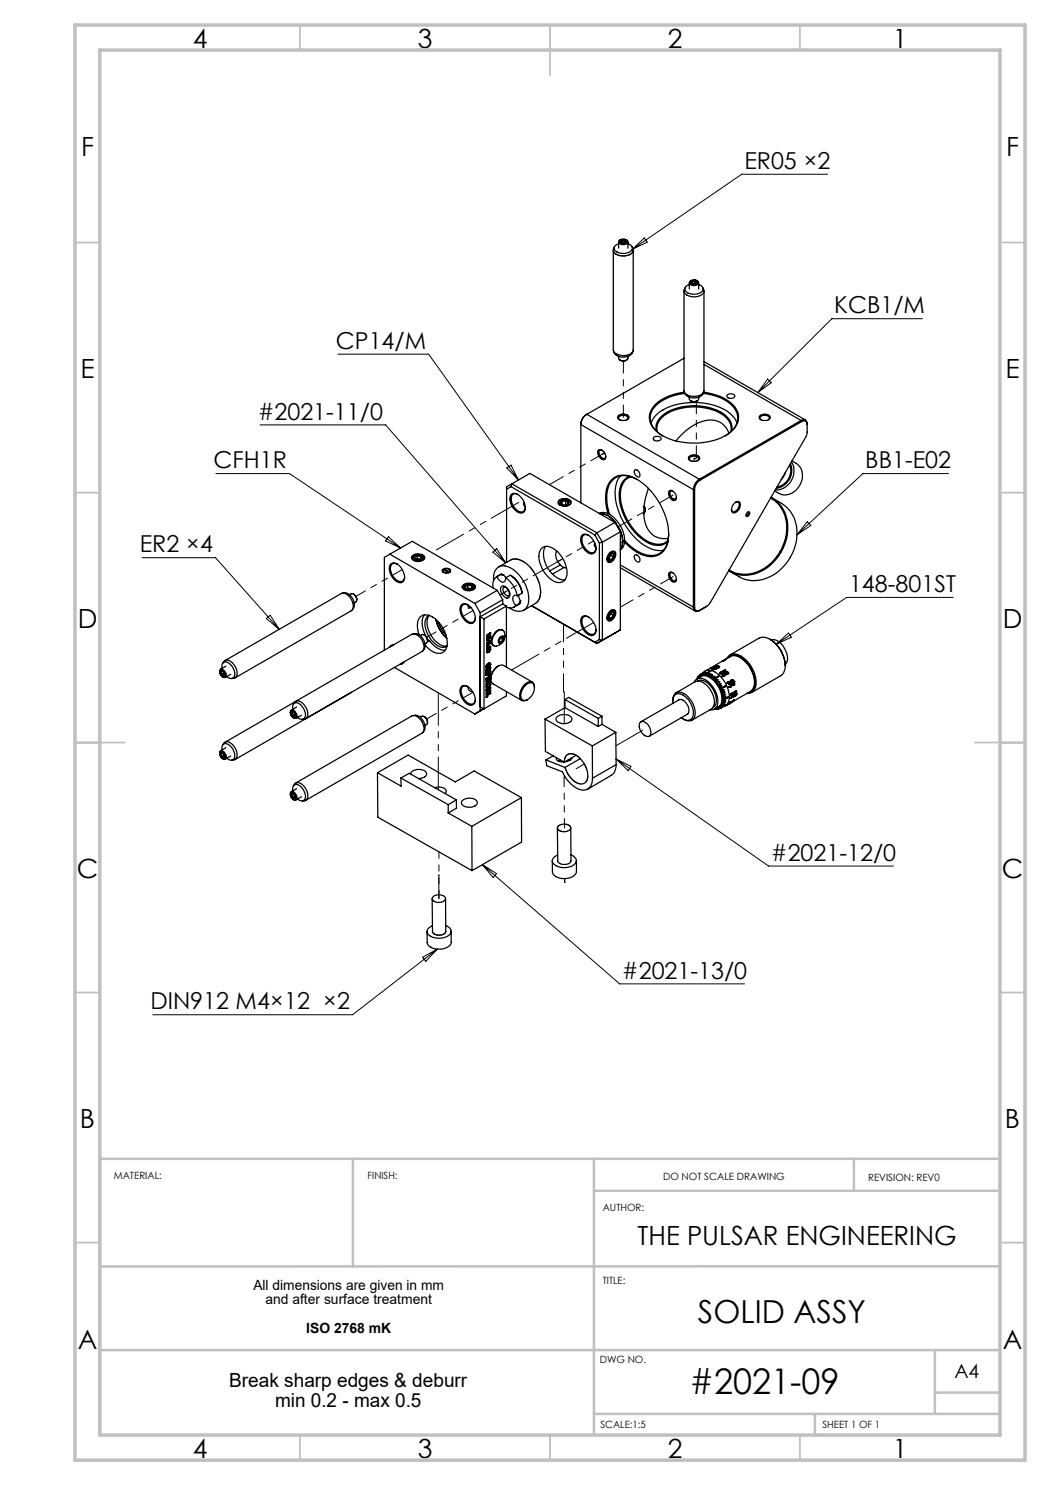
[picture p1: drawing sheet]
<svg xmlns="http://www.w3.org/2000/svg" width="210mm" height="297mm" viewBox="0 0 210 297" stroke-linecap="round" stroke-linejoin="round" font-family="sans-serif">
<g fill="none" stroke="#000" stroke-width=".2">
<path d="M165.5 34.9h-17.2l-21.9 15M126.4 49.9l2.5-2.3 .5 .8zM67.6 70.8h18.1l18 25.2M153.5 75.8l.7 .7-2.6 2zM184.5 63.7h-18.1l-14.8 14.8M43.2 94.7h14.7l22.2 14.9M52 85h25.1l24 27.6M101.4 93.6l.8-.6 1.5 3zM189.7 94.7h-17.1l-13.2 12.3M28.4 111.5h14.7l12.7 14.4M77.7 107.3l2.4 2.3-3-1.4zM98.6 110.4l.7-.7 1.8 2.9z"/>
<path d="M161.5 104.3l.7 .8-2.8 1.9zM190.6 119.5h-21.3l-14.1 9.4M53.3 123.7l.7-.7 1.8 2.9zM155.2 128.9l2.5-2.3 .6 .9zM123.2 151.8l30.5 21.4h25M123.2 151.8l3 1.5-.6 .8zM96.5 172.9l27.4 23.9h25M96.5 172.9l2.8 1.8-.7 .8zM84.5 191.4l3-1.6-2.3 2.5zM87.5 189.8l-17 13.1h-39.9"/>
</g>
<g fill="none" stroke="#c0c0c0" stroke-width=".35">
<path d="M60 5v5M110 5v10M160 5v5M15 48.5h5M200 48.5h5M15 98.5h5M200 98.5h5M15 148.5h10M195 148.5h10M15 198.5h5M200 198.5h5M15 248.5h5"/>
<path d="M200 248.5h5M60 287v5M110 287v5M160 287v5"/>
</g>
<path d="M70.6 231.8v21.5M118.8 231.8v55.2M118.8 238.2h81.2M170.8 231.8v6.4M200 231.8h-180v55.2M200 253.3h-180M20 270h180M187 270v12.8M187 278.5h13M118.8 282.8h81.2M163 282.8v4.2" fill="none" stroke="#c0c0c0" stroke-width=".5"/>
<path d="M15 5h190v287h-190zM20 10h180v277h-180z" fill="none" stroke="#c0c0c0" stroke-width=".7"/>
<g fill="none" stroke="#000" stroke-width=".25">
<path d="M122.7 50.1v20a2.35 2.35 0 0 0 3.1 .8 1.16 1.16 0 0 0 .8-.9v-19.9M122.9 49.4a1.16 1.16 0 0 0 0 1.2 1.16 1.16 0 0 0 1.1 .5 2.08 2.08 0 0 0 2.6-1l-.2-.7M123.7 48.8a.9 .9 0 0 0-.8 .8 .9 .9 0 0 0 .8 .9 2.33 2.33 0 0 0 2.7-.7 .89 .89 0 0 0-.8-1M123.7 48.4v1.2M123.9 48.1l.7-.3a.59 .59 0 0 1 .8 .6l-.7 .3a.59 .59 0 0 1-.8-.6zM124 48.3l.4 .3M124 48.3l.2 .1M124.1 47.9l-.3 .3a.74 .74 0 0 0 1 .7 .63 .63 0 0 0 .8-.7l-.4-.3M124.2 48.4l.2 .2M124.2 47.9l-.2 .4M124.2 47.9l.2 .3M124.4 48.2l-.2 .2"/>
<path d="M124.4 48.2v.4M124.8 48.1l.3 .3M124.8 48.1l-.4 .1M124.8 48.1v.5M124.9 47.9l.4 .3M124.9 47.9h-.7M124.9 47.9l-.1 .2M125.1 48.4l-.1 .2M125.3 48.2l-.2 .4h-.7M125.3 48.2l-.2 .2M125.6 48.4v1.2M136.8 58.2v19.9a1.81 1.81 0 0 0 2.3 1.2 1.64 1.64 0 0 0 1.7-1.2v-19.9"/>
<path d="M137 57.6a1 1 0 0 0-.1 1 1 1 0 0 0 .9 .6 2.56 2.56 0 0 0 2.9-.7l.1-.5-.2-.4M137.9 56.9a.9 .9 0 0 0-.9 .9 .9 .9 0 0 0 .9 .9 2.2 2.2 0 0 0 2.7-.7 .91 .91 0 0 0-.9-1.1M137.9 56.5v1.3M138.1 56.3l.4-.3a.66 .66 0 0 1 .7 0 .66 .66 0 0 1 .3 .6l-.7 .3a.69 .69 0 0 1-.8-.5zM138.1 56.5l.4 .3M138.1 56.5l.2 .1M138.3 56.1l-.2 .1a.42 .42 0 0 0-.1 .7l1 .2a.64 .64 0 0 0 .7-.7l-.4-.3M138.3 56.6l.3 .2M138.4 56.1l-.3 .4M138.4 56.1l.1 .2M138.5 56.3l-.2 .3M138.5 56.3v.4"/>
<path d="M139 56.3l.3 .2M139 56.3h-.5M139 56.3v.5M139 56.1l.5 .3M139 56.1h-.6M139 56.1v.2M139.3 56.5l-.2 .2M139.5 56.4l-.3 .3-.7 .1M139.5 56.4l-.2 .1M139.7 56.5v1.3M122.7 70.2a2.17 2.17 0 0 0 3.1 1 1.45 1.45 0 0 0 .8-1M123.7 71.3a.93 .93 0 0 0 .5 .9 .93 .93 0 0 0 1.1-.2 .57 .57 0 0 0 .3-.7"/>
<path d="M124 72l.5 .2 .8-.2M136.8 71.6l-19.4 11.3M136.8 78.4a2.21 2.21 0 0 0 3.4 .8l.3-.2 .2-.6M136.9 78.5a9.6 9.6 0 0 0-6.2 2.8 3.3 3.3 0 0 0 .6 4.9 11.8 11.8 0 0 0 9.3 2.3 9.2 9.2 0 0 0 6.5-3.2 3.4 3.4 0 0 0-1.1-4.8 10 10 0 0 0-5.3-2M136.9 78.7a9 9 0 0 0-6.4 3.3 3.5 3.5 0 0 0 1.4 4.8l.6 .4M137.9 79.4a.93 .93 0 0 0 .5 .9 .93 .93 0 0 0 1-.1l.3-.3v-.5M140.6 78.7a8.4 8.4 0 0 1 6.6 3.5 3.3 3.3 0 0 1-1.2 4.2l-.9 .8M140.8 72.3l20.3 11.7M140.8 72.9l19.4 11.2M145.5 78.9l.8-.1a.55 .55 0 0 1 .7 .5 .99 .99 0 0 1-1.7-.1zM102.2 97.3l-.9 .6M102.2 97.3l16.8 9.7"/>
<path d="M102.3 98.8a1.37 1.37 0 0 1 1.9 .6 2.43 2.43 0 0 1 .5 3 1.93 1.93 0 0 1-2.4-1.3l-.3-.9a1.46 1.46 0 0 1 .3-1.4zM102.4 96.8l-1.1 .6v15.1M102.4 96.8l-.2 .5M102.4 96.8l17 9.8M102.4 96.8l3.6-2.1 17 9.8M103.6 98.9a.84 .84 0 0 0-1 0 .84 .84 0 0 0-.4 .9 2.79 2.79 0 0 0 2.2 2.6 .88 .88 0 0 0 .7-.9M112.1 100h-.1M113.2 99.9l.6 .4M113.2 99.9l-.9 .2M113.2 99.9l-.1 .3M113.8 100h.1M117.4 82.9a2.61 2.61 0 0 0-1.2 2l22.5 13"/>
<path d="M117.4 82.9a2.15 2.15 0 0 0-1.2 1.9v15.7M117.4 82.9l22.5 12.9M119.7 90a1.08 1.08 0 0 1 1.4 1.1 .57 .57 0 0 1-.5 .8 1.46 1.46 0 0 1-.9-1.9zM120.4 90.1a.39 .39 0 0 0-.6 .2l.3 .9a.65 .65 0 0 0 .9 .4l.1-.3M123.6 83.2a1.48 1.48 0 0 1 2.2 .2 .96 .96 0 0 1-1.3 .7 .67 .67 0 0 1-.7-.2 .67 .67 0 0 1-.2-.7zM123.9 84a.4 .4 0 0 1 0-.7l.8-.2a.64 .64 0 0 1 .9 .6l-.2 .3M124.1 95.2a6.9 6.9 0 0 0-.6 6.5 13 13 0 0 0 6.7 8.1 4.6 4.6 0 0 0 2.5 .3M126 95.3a3.4 3.4 0 0 0-2.2 3.5 11.6 11.6 0 0 0 6.4 10 3.2 3.2 0 0 0 3.4-.5M126.2 95.4a3.4 3.4 0 0 0-2.1 3.6 11.4 11.4 0 0 0 5.9 9.5 3.2 3.2 0 0 0 3.6-.4M127 93.9a1 1 0 0 1 .9 1.5 .9 .9 0 0 1-.9-.5 .9 .9 0 0 1 0-1zM127.5 95.9a4.2 4.2 0 0 0-4.9 .1 6 6 0 0 0-1.1 5.4l.4 1.5M129.7 97.7a10 10 0 0 0-.1 8.2 3.8 3.8 0 0 0 4.1 1.8"/>
<path d="M130.2 84.6a5.9 5.9 0 0 1 3.9-3.3 13.2 13.2 0 0 1 11.9 1.4 3.9 3.9 0 0 1 1.4 1.9M130.8 87.4l.5-.1a.71 .71 0 0 1 .9 .5 .96 .96 0 0 1-1.6-.1zM131.3 86.2a3.5 3.5 0 0 1 2.1-3.8 11.6 11.6 0 0 1 11.2 .3 3.2 3.2 0 0 1 1.7 3.5M131.4 86.4a3.4 3.4 0 0 1 2.1-3.7 11.3 11.3 0 0 1 11.2 .3 3.2 3.2 0 0 1 1.5 3.4M133.8 98.2a1.26 1.26 0 0 1 1.5 1.6 .67 .67 0 0 1-.7 .3 .67 .67 0 0 1-.6-.5l-.3-.6zM134.5 98.2a.39 .39 0 0 0-.6 .3l.1 .6a.79 .79 0 0 0 1.2 .6l.1-.2M137.8 91.3a1.52 1.52 0 0 1 2.1 .2 1.26 1.26 0 0 1-2.1 .4l-.1-.1zM138.1 92.1a.41 .41 0 0 1-.1-.6l.5-.2h.7a.48 .48 0 0 1 .5 .6l-.2 .2M138.1 80.2l.5 .2 .9-.2M138.7 97.9h.2M138.7 97.9v23.5M138.9 97.9v23.5"/>
<path d="M139.9 95.8a2.61 2.61 0 0 0-1.2 2.1M139.9 95.8l.1 .3M140 96.1a2.48 2.48 0 0 0-1.1 1.8M145.8 86.6a4 4 0 0 0-5.7-2.2l-1.5 .7-1.5 1.1-1.9 2M151.9 83.2a1.48 1.48 0 0 1 2.2 .2 1.2 1.2 0 0 1-1.9 .5 .46 .46 0 0 1-.3-.7zM152.2 84l-.2-.3a1.07 1.07 0 0 1 1.9-.1l-.2 .4M154.1 99.6a6.9 6.9 0 0 1 3 8.1 9.1 9.1 0 0 1-8.3 7.2 5.3 5.3 0 0 1-3-.9M154.2 99.5a6.8 6.8 0 0 1 3.3 7.4 9.5 9.5 0 0 1-8.5 8.2 5.6 5.6 0 0 1-3.3-1M154.5 99.6a7.3 7.3 0 0 1 4.6 4.9 9.6 9.6 0 0 1-7.4 11.6 5.7 5.7 0 0 1-3.9-.7l-1.8-1.1M157.1 94.5l-.9 1.4M157.9 93a3.3 3.3 0 0 1-2.5 4.4M158.1 92.7a3.6 3.6 0 0 1-2.8 4.9"/>
<path d="M158.3 92.4a3.8 3.8 0 0 1-3.3 5.6M158.4 92.2a3.4 3.4 0 0 1 .8 5.8 3.1 3.1 0 0 1-4.3 .2M160.2 84.1a.72 .72 0 0 1 .9-.1 .72 .72 0 0 1 .3 .8v1.7l-.1 .7-19.2 33.3-.8 .8M160.2 84.1l-20.3 11.7M160.2 84.1l.1 .2M160.3 84.3a.66 .66 0 0 1 .8-.1 .66 .66 0 0 1 .3 .7M160.3 84.3l-20.3 11.8M68.5 118.6a2.19 2.19 0 0 1 1.9 3.4M69.9 119a.99 .99 0 0 1 1.2 .1 .99 .99 0 0 1 .2 1.2l-.4 .3M70.7 118.8l.4 .4 .3 .8M78 110.8l-1.1 .7v18.5M78 110.8l17 9.9"/>
<path d="M78 110.8l4.4-2.5 17 9.8M78.2 112.8a1.55 1.55 0 0 1 2.1 .9l.5 .9a1.28 1.28 0 0 1-.8 2 2.94 2.94 0 0 1-2-3.6zM79.4 112.8a.89 .89 0 0 0-1 0 .89 .89 0 0 0-.3 1 2.63 2.63 0 0 0 2.2 2.5 .91 .91 0 0 0 .6-.9M82.3 111.6a1.6 1.6 0 0 1 2.6 0M82.4 111.3a1.75 1.75 0 0 1 2.5 .1 .95 .95 0 0 1-1.2 .9l-.7-.1a.71 .71 0 0 1-.6-.9zM82.8 111.2a1.24 1.24 0 0 1 1.9 .4 1.33 1.33 0 0 1-2.2 0zM82.9 111.4l.2 .5M83.4 111.1l.8 .1M83.4 111.1l-.5 .3M83.4 111.8l-.2 .1h.6M83.4 111.1v.7M83.4 111.8l.4 .1"/>
<path d="M83.8 111.9h.2M84.2 111.2l.2 .5M84.2 111.2v.7M84.4 111.7a1.09 1.09 0 0 1-1.3 .2M84.4 111.7l-.3 .2h-.3M88.6 114.1v.3M88.6 113.8l.9-.1a.56 .56 0 0 1 .6 .5 1.07 1.07 0 0 1-1.7 0zM88.7 113.9l1 .6h-.7l-.4-.3zM88.8 114h.1M88.9 113.8h.8l.3 .3-.1 .3M88.9 113.8v.2M88.9 114l.9 .5"/>
<path d="M88.9 113.8l1 .6M89.7 114.5v.1M89.9 114.4v.1M90 114.1v.3M90 114.3v.1M92.4 117.5a1.64 1.64 0 0 1 2.7 0M92.5 117.1a1.75 1.75 0 0 1 2.6 .1 1.3 1.3 0 0 1-2 .9 .71 .71 0 0 1-.6-1zM92.9 117a1.43 1.43 0 0 1 1.9 .3 1.19 1.19 0 0 1-2 .3l-.1-.4zM93 117.3l.2 .4M93.6 117l.7 .1M93.6 117l-.6 .3M93.6 117.6l-.3 .2 .6-.1"/>
<path d="M93.6 117v.6M93.6 117.6l.3 .1M93.9 117.7l.3 .1M94.3 117.1l.2 .2v.2M94.3 117.1l.2 .4M94.3 117.1v.6M94.5 117.5a1.02 1.02 0 0 1-1.3 .2M94.5 117.5l-.3 .3-.3-.1M98.7 116.1a2.3 2.3 0 0 1 1.8-2.9 5.9 5.9 0 0 1 4.6 3.8 4.8 4.8 0 0 1 .1 4.6 2.42 2.42 0 0 1-3.4 0M99.4 118.1l-4.4 2.6M99.4 118.1l1.1 1.8M99.7 113.4l2.4-1.4a2.9 2.9 0 0 1 3.3 .8 7.9 7.9 0 0 1 2.7 6 2.28 2.28 0 0 1-1 1.9l-2.4 1.4"/>
<path d="M100.3 117.3a1.41 1.41 0 0 1 1.7 1.4v.3a.61 .61 0 0 1-.5 .6 .61 .61 0 0 1-.6-.3l-.5-.5a1.29 1.29 0 0 1-.1-1.5zM100.3 114.8l.2 .3M100.3 114.8l-1 .6M100.3 114.8h.1M100.5 119.9l-4.5 2.7M100.5 119.9v.9M100.7 114.9l.5 .6M100.7 114.9l-.2 .2M100.8 117.4a1.33 1.33 0 0 1 .9 1.8 1.22 1.22 0 0 1-.9-1.8zM101.1 115.6a5.5 5.5 0 0 1 2.4 3.6M101.1 115.6a.62 .62 0 0 1-.2 .7 .62 .62 0 0 1-.8-.1l-.7-.9a2.01 2.01 0 0 0-.8 2.3M101.1 115.6l1-.6a5.5 5.5 0 0 1 2.3 3.6l-.9 .6"/>
<path d="M102.3 115.2a4.7 4.7 0 0 1 2.1 3.2M103.5 119.2a.65 .65 0 0 0-.8 .1 .65 .65 0 0 0-.1 .8l.6 1M103.7 119l.1 .5 .3 .7M104.8 100.5l-.1 .4 .4 .5M108.4 109.6a2.58 2.58 0 0 1 3.3 1 5.6 5.6 0 0 1 1.5 4.9 1.75 1.75 0 0 1-2.9 .5 5.9 5.9 0 0 1-2.4-5.7zM109.1 109.3a4.7 4.7 0 0 0 1.2 5.4l.5 .4a2.93 2.93 0 0 0 2.2 .9M111.4 110.2a2.5 2.5 0 0 0 1.7 3.4h.2M111.9 100a1.77 1.77 0 0 1 2.3 .3 1.3 1.3 0 0 1-1.9 .8 .62 .62 0 0 1-.7-.4 .62 .62 0 0 1 .3-.7zM111.9 100.1a1.6 1.6 0 0 1 2.2 .3 1.09 1.09 0 0 1-1.6 .7 .74 .74 0 0 1-.7-.8zM112 113l-2.1 1.2M112.3 100.1l-.3 .5 .7 .4 .9-.1 .2-.6M112.3 100.1l.1 .2"/>
<path d="M112.4 100.3l-.2 .4M112.4 100.3v.6M112.8 113.5l-2.3 1.3M113.1 100.2l.6 .3M113.1 100.2l-.7 .1M113.1 100.2v.8M113.7 100.5l-.2 .4M113.8 100.3l-.1 .2M116.5 107a1.9 1.9 0 0 1 2.4 1.4l.3 .9a1.06 1.06 0 0 1-.5 1.4 1.06 1.06 0 0 1-1.4-.4 2.7 2.7 0 0 1-.8-3.3zM117.7 107.1a.93 .93 0 0 0-1.1 .1 .93 .93 0 0 0-.2 1.1 2.57 2.57 0 0 0 2.1 2.3 .87 .87 0 0 0 .7-1M119 108.7h-.1a.64 .64 0 0 0 .3 .8M119 107l.9 1.6"/>
<path d="M119.1 109.1l-.1 .3M119.4 106.6l-.4 .4M119.4 106.6l1.1 1.8M119.8 102.7a2.56 2.56 0 0 1 2.9 .7 6.6 6.6 0 0 1 2.2 4.7M119.9 108.6v19.3M119.9 102.7a3.7 3.7 0 0 1 3.3 2 3.8 3.8 0 0 0-3.2-2M120.5 108.4l-.6 .2M120.5 108.4v19.7l-.6-.2M121.6 102.8a7.8 7.8 0 0 1 .4-6.4 3.5 3.5 0 0 1 4.4-1 13.2 13.2 0 0 1 7.3 12.4 3.6 3.6 0 0 1-5.6 3 10.1 10.1 0 0 1-3.2-2.4M121.7 111.7l.6 .3M121.8 111.9l.5 .1M121.8 110.8a.76 .76 0 0 1 1.1-.2 1.43 1.43 0 0 1-1.1 1.7 .92 .92 0 0 1 0-1.5z"/>
<path d="M121.9 110.6a.7 .7 0 0 1 1-.3 .7 .7 0 0 1 .2 1l-.4 .7a.74 .74 0 0 1-.6 .5 .74 .74 0 0 1-.7-.4v-.6zM121.9 111.3l-.2 .3 .1 .3M121.9 111.3l-.2 .2M122.1 111.1v-.3l-.2 .5M122.1 111.1l.6 .3M122.1 111.1l-.2 .2M122.3 110.7a.98 .98 0 0 0-.5 1.2M122.3 110.7l.4 .1M122.7 111.4l-.4 .6M122.7 110.8v.6M123 104.5l-3.6 2.1M123 104.5l1.1 1.6v19.9l-4.7 2.7"/>
<path d="M123 104.5l1.1 1.9-3.6 2M124 106.1l.5 1.3v.9M124.1 113.6l14.9 8.6M124.1 113l14.6 8.4M124.5 108.3v.8l-.4 .8M124.5 108.3l-.4 .3M124.9 108.1l-.1 .8-.2 .6-.5 .5M124.9 108.1l-.4 .2M126.9 111.1l.1-.1a.89 .89 0 0 1 .9 .5 .89 .89 0 0 1-.2 .9l-.6-.3-.2-.6zM128.7 101.3l.3 .3M128.8 101.2l.1 .1a1.32 1.32 0 0 1-.1 1.5M128.8 101.5l.1 .1a1.19 1.19 0 0 1-.2 1.2"/>
<path d="M128.8 101.5h.1M133.7 106.7a3.9 3.9 0 0 1-2.9 4.4 7.2 7.2 0 0 1-5.9-3M133.8 114.5a1.26 1.26 0 0 1 1.5 1.6 .69 .69 0 0 1-.7 .3 .69 .69 0 0 1-.6-.5l-.3-.6zM134.5 114.5a.39 .39 0 0 0-.6 .3l.1 .6a.79 .79 0 0 0 1.2 .7l.1-.3M146.9 100.7a.69 .69 0 0 1 1-.3 .69 .69 0 0 1 .1 1l-.4 .7a.68 .68 0 0 1-.7 .5 .68 .68 0 0 1-.6-.7l.1-.6zM147.1 100.4a.5 .5 0 0 1 .5 0 .5 .5 0 0 1 .2 .5l-.3 .9-.2 .3a.51 .51 0 0 1-.6 .3 .51 .51 0 0 1-.4-.5M149.4 102.5l.3-.2a.54 .54 0 0 1 .2 .7 .54 .54 0 0 1-.6 .3l-.1-.3zM149.7 102.3l-.1 .5-.4 .4M43.9 134.4v-.1a.37 .37 0 0 1 .5-.5 1.04 1.04 0 0 1 .5 1.7l-.4-.1M44 134.4l.3-.3 .4 .3 .2 .7-.2 .3M44 134.4l.2 .6M44 134.4h.2"/>
<path d="M44.1 134.1a.93 .93 0 0 1 .8 1.3 .91 .91 0 0 1-.8-1.3zM44.2 135l.5 .4M44.2 134.4l.2 .5M44.4 134.9l.3 .2M44.4 134.9l-.2 .1M44.4 133.7a.89 .89 0 0 1 .4-1.2 .89 .89 0 0 1 1.2 .3 2.18 2.18 0 0 1 .7 2.7 .9 .9 0 0 1-1.3-.2M44.5 134.2l-.3 .2M44.5 134.3l-.3 .1M44.6 132.6a1.08 1.08 0 0 1 .9-.6 1.08 1.08 0 0 1 1 .6 2.4 2.4 0 0 1 .7 2.9l-.9 .2M44.7 135.1v.3M44.8 134.6l-.4 .3M44.9 134.9l-.2 .2"/>
<path d="M45 132.1l23.3-13.4a1.66 1.66 0 0 1 2 1.2l.3 .9a1.3 1.3 0 0 1-.4 1.4l-23.2 13.4M45.2 133.2l-1.1 .6M46.1 134.9l-1.1 .6M70.3 138.5l-23.3 13.4M78.6 129.1h-.2M78.8 128.9h-.1a.73 .73 0 0 0-.7 .5M78.9 133.5l16.1 9.3M80.6 132.5l-.2 .1M80.8 132.4v.1a.75 .75 0 0 1-.9 .4M82.7 126.8a1.82 1.82 0 0 1 2.1 1.4l.2 .7a1.37 1.37 0 0 1-.4 1.2M83.8 126.9a3.2 3.2 0 0 1 .5-3.7 2.62 2.62 0 0 1 3.1 .9 5.9 5.9 0 0 1 1.9 5.6 1.86 1.86 0 0 1-3.1 .4l-1.1-1.1M84.1 127.1a.98 .98 0 0 1 1 .1 .98 .98 0 0 1 .4 1l-.2 .4-.3 .2"/>
<path d="M84.8 127l.6 .6 .1 .6M84.9 123a4 4 0 0 0 .3 4.2M85.4 127.7l.5 .5M85.7 128.1l.2 .1M85.8 123a2.62 2.62 0 0 0-.5 3.4 4.9 4.9 0 0 0 3.1 3.1l1-.2M85.9 123.1a3.3 3.3 0 0 0 .1 3.6 4 4 0 0 0 3.4 2.5M85.9 128.2a4.1 4.1 0 0 0 3.1 1.9M87.1 123.9a7.5 7.5 0 0 0 2.3 3.8M87.2 123.9a6.8 6.8 0 0 0 2.2 3.7M87.7 124.4l.4 1 1.1 1.6M92.3 120.9a1.38 1.38 0 0 1 1.9 .6 2.35 2.35 0 0 1 .5 3 1.38 1.38 0 0 1-1.8-.6 2.47 2.47 0 0 1-.6-3zM92.3 137.3a1.9 1.9 0 0 1 2.4 1.4l.2 .4a1.28 1.28 0 0 1-.7 2 2.94 2.94 0 0 1-2.1-3.6z"/>
<path d="M93.6 121a.89 .89 0 0 0-1 0 .89 .89 0 0 0-.4 1 2.7 2.7 0 0 0 2.2 2.5 1.01 1.01 0 0 0 .7-1M93.6 137.3a.89 .89 0 0 0-1 0 .89 .89 0 0 0-.4 1 2.7 2.7 0 0 0 2.2 2.5 .91 .91 0 0 0 .7-.9M93.6 121l.2 .6 .2-.1M93.6 137.4a.81 .81 0 0 0 .9 .9M93.7 121.4h.4M94 121.5l.2 .1M94 121.5h-.3M95 120.7l1 1.9M96 122.6v19.6M96.8 123.8v18M97.2 133.3l.1 .3M97.2 133.3h.1"/>
<path d="M97.3 133.6l.1 .1M97.3 134.1h.1M97.3 134.5h.1M97.3 134.8h.1M97.3 135h.1M97.3 135.9h.1M97.3 135.7h.1M97.3 134.1l-.1 .4 .5-.2M97.3 134.8l-.1 .3M97.3 134.5l.7-.4-.7 .7M97.3 135l.5-.1v.5M97.3 128l.3 .1"/>
<path d="M97.3 128h.1M97.4 133.7l-.2 .4M97.4 133.7h.1M97.4 136.3h.1M97.4 136.5h.1M97.4 137.2l.1 .2M97.4 137.2h.1M97.4 136.3v.2M97.4 127.2h.1M97.4 127.5h.1M97.4 129.6h.1M97.4 130.2l.1 .2"/>
<path d="M97.4 130.2h.1M97.4 133.4h.1M97.4 138.6h.1M97.4 138.8h.1M97.4 139.3h.1M97.4 139.1h.1M97.4 127.2v.3M97.4 138.6v.2M97.4 139.1v.2M97.4 133.7l-.1 .4M97.4 133.2h.1M97.4 134h.1"/>
<path d="M97.4 134.1h.1M97.4 134v.1M97.5 127.9l.1 .2M97.5 127.9h.1M97.5 133.1l-.1 .1M97.5 132.9l-.3 .4M97.5 132.9l-.1 .5M97.5 132.9h.1M97.5 133.1h.1M97.5 133.9h.1M97.5 133.9l-.1 .1M97.5 133.9l-.1 .2"/>
<path d="M97.5 136.1l-.1 .2M97.5 136.1h.1M97.5 136.1l.1 .3-.2 .1M97.5 133.1v-.3a.53 .53 0 0 0-.1 .9M97.5 127h.1M97.5 127l-.1 .2M97.5 133.6h.1M97.5 137.9h.1M97.5 137.9v.3l-.3 .2v1.1l.2-.2M97.5 130l-.1 .2M97.5 130v-.1h-.1l-.1 .5 .4 .1M97.5 127l.1 .3-.2 .2"/>
<path d="M97.5 130h.1M97.5 133.1l-.1 .3M97.5 133.6l-.1 .1M97.5 133.8l.1 .1M97.5 134.8h.1M97.6 128.1h.1M97.6 133.9h-.2v.3l.2-.1M97.6 133.9h.1M97.6 134.1h.1M97.6 135.9h.1M97.6 133.9v.2M97.6 126.9l.1 .1"/>
<path d="M97.6 128.4h.1M97.6 136.9l-.2 .3M97.6 136.9l.2-.1a.29 .29 0 0 1 0 .4 .29 .29 0 0 1-.4 0M97.6 136.9h.1M97.6 128.4v.4l-.3 .3 .7-.4M97.6 135.9a.31 .31 0 0 0-.3 .1 .31 .31 0 0 0-.1 .3v.6l.8-.5M97.6 137.6h-.3M97.6 137.6h.1M97.7 130.5h-.3M97.7 130.5h.1M97.7 133.2l-.3 .4-.2-.3M97.7 137.8v.3"/>
<path d="M97.7 138.1h.1M97.7 137.8h.1M97.7 127.1v.1M97.7 127l-.1-.1-.2 .1-.1 .6 .7-.4M97.7 127h.1M97.7 127.1h.1M97.7 127.2h.1M97.7 127.3h.1M97.7 128.4h.1M97.7 128.8h.1M97.7 129.5h.1M97.7 133.2h.1"/>
<path d="M97.7 133.2l-.2 .4M97.7 133.2v.2l-.2 .2M97.7 134.3h.1M97.7 133.8h.1M97.7 134h.1M97.7 134.6h.1M97.7 127.2v.1M97.7 128.4v.4M97.7 129.5v-.4l-.1 .4-.2 .1M97.7 133.8v.2M97.7 134.6l-.2 .2M97.7 138.1l.3-.2v.3"/>
<path d="M97.7 134.3l-.5 .5M97.8 133.5l-.4 .2M97.8 132.7h.2M97.8 132.7l-.3 .4M97.8 133.6l.1 .1M97.8 133.6l-.2 .5 .3-.2M97.8 132.7l.1-.1a.46 .46 0 0 1-.1 .8M97.8 132.7h.1M97.8 133.2h.1M97.8 133.5h.1M97.8 133.7h.1M97.8 133.7l-.1 .1"/>
<path d="M97.8 134.8h.1M97.8 136.1h.1M97.8 136.3h.1M97.8 136.3l.2-.2v.3M97.8 133.2v.3M97.8 134.5v.3h-.4zM97.8 136.1v.2M97.8 129.8a.3 .3 0 0 1 .1 .4 .3 .3 0 0 1-.5 0M97.8 129.8l.1-.2 .2 .3M97.8 129.8h.1M97.8 133l-.1 .2M97.8 133h.1"/>
<path d="M97.8 135h.1M97.8 136.8l-.2 .1M97.8 135v.3l-.6 .4v.3l.8-.5M97.8 135l-.6 .1M97.8 132.9l.1 .1M97.8 133.4l.2 .1v.8M97.8 135.4h.1M97.8 135.4l-.5 .3M97.9 133l-.1 .2M97.9 133l-.1-.1-.1 .3M97.9 133h.1M97.9 133.7h.1"/>
<path d="M97.9 133.9h.1M97.9 133.7v.2M97.9 126.8l-.2 .3M97.9 133.3l.1 .3M97.9 126.8h.1M97.9 133.3h.1M97.9 135.9l-.1 .2M97.9 133.4h-.1M97.9 135.9h.1M97.9 129.7l.2 .2M97.9 132.6l.2 .3M97.9 134.4h.1"/>
<path d="M97.9 134.7h.1M97.9 134.7l.1-.1v1.1M97.9 134.4v.3M98 133.4v.2M98 134.7h.1M98 136.6l.1 .2M98 134.7v.8l-.7 .4M98 126.6v-.1l-.3 .5M98 135.5l-.4 .4M98 135.7l-.1 .2M98 127.2h.1M98 126.6h.1"/>
<path d="M98 127.6h.1M98 128.2h.1M98 128.7h.1M98 129.4h.1M98 133.6h.1M98 134.3h.1M98 135.5h.1M98 136.4h.1M98 135.7h.1M98 137.6h.1M98 138.2h.1M98 138.7h.1"/>
<path d="M98 129.4l-.7 .4 .1-.6v.4M98 127.6v-.1l-.7 .5M98 128.2v-.1l-.7 .5 .3-.2M98 127.2v-.1l-.3 .2M98 128.7v-.1l-.3 .2M98 129.4v-.1l-.3 .2M98 133.6v.7M98 137.6v-.3l-.8 .5v.3l.3-.2M98 138.7v-.3l-.6 .4M98 128.2l-.3 .2M98 127.6l-.5 .3M98 126.6l-.1 .2"/>
<path d="M98 134.3l-.1 .1 .1 .3M98 137.6l-.3 .2M98 138.7l-.6 .4M98 138.2l-.6 .4M98.1 129.9l-.4 .6M98.1 132.9a.27 .27 0 0 0-.3-.3 .27 .27 0 0 0-.3 .3v.2M98.1 132.9l-.2 .4M98.1 136.8l-.2 .5-.3 .3M98.1 136.8v-.1a.58 .58 0 0 0-.8 .2 .58 .58 0 0 0 .1 .8l.2-.1M98.1 129.9h.1M98.1 132.9h.1M98.1 136.8h.1"/>
<path d="M99.2 126.5a.94 .94 0 0 1 1.7-.1 2.03 2.03 0 0 1-2.1 2.8 1.96 1.96 0 0 1 .4-2.7zM99.7 133.2a3.1 3.1 0 0 0-1.5 2.6M99.8 128.4h.4M99.8 128.2l.4 .2M100.1 127.6v.1M100.1 127.7l-.3 .3M100.1 127.7l.5 .2M100.2 127.3l.4-.1a.91 .91 0 0 1 .1 1 .91 .91 0 0 1-.9 .5 .94 .94 0 0 1 .4-1.4zM100.2 128.4l.1 .1M100.2 127.4l.4 .1M100.5 120.8l-4.5 2.6 .8 .4M100.5 120.8l.8 .4"/>
<path d="M100.6 126l-.3-.1a2.25 2.25 0 0 0-2 2.5 .73 .73 0 0 0 .5 .7M100.6 127.5v.4M100.6 127.9l.1 .1M100.6 127.9l-.4 .5M100.7 127.4l-.4-.1-.5 .6v.6h.5M100.7 128l-.4 .5M100.7 127.4v.6M100.7 127.4l-.1 .1M101.3 121.2v12.2M101.3 138.3v.9l-4.5 2.6M101.3 121.2l-4.5 2.6M103.2 121.1a1.41 1.41 0 0 1-1.9 .3"/>
<path d="M104.1 120.6l-1.3 .8M104.1 120.6l-.9 .5M104.1 120.2l-.2 .1 .2 .3M104.1 120.2l-.2 .2M105.1 137.1a.99 .99 0 0 1 .9-.5 .99 .99 0 0 1 .9 .6 2.54 2.54 0 0 1-2.2 2.9 1.27 1.27 0 0 1-.4-1.8zM106.3 121.1l13.1 7.6M106.5 136.4l-5.8-3.3a1.95 1.95 0 0 0-2.2 1.4l-.3 .9a1.32 1.32 0 0 0 .4 1.4l5.8 3.3M106.9 137.5a.98 .98 0 0 0-.6-1.2 .98 .98 0 0 0-1.2 .5 2.62 2.62 0 0 0-.9 3.2 1.01 1.01 0 0 0 1.3-.1M113 139.9v1.6M113 139.9l6.7 3.8M113 139.9l.7-.4 6.7 3.8M116.5 123.3a1.9 1.9 0 0 1 2.4 1.4l.3 .9a1.06 1.06 0 0 1-.5 1.4 1.06 1.06 0 0 1-1.4-.3 2.73 2.73 0 0 1-.8-3.4z"/>
<path d="M117.7 123.4a.92 .92 0 0 0-1.1 .1 .92 .92 0 0 0-.2 1.1 2.56 2.56 0 0 0 2.1 2.3 .88 .88 0 0 0 .7-1M119.9 127.9l-.9 .5 .4 .3M121.7 123.4l.6 .3M121.8 123.6l.5 .1M121.8 122.6a.76 .76 0 0 1 1.1-.3 1.43 1.43 0 0 1-1.1 1.7 .92 .92 0 0 1 0-1.4zM121.9 122.3a.7 .7 0 0 1 1-.3 .7 .7 0 0 1 .2 1l-.4 .7a.74 .74 0 0 1-.6 .5 .74 .74 0 0 1-.7-.3v-.6zM121.9 123l-.2 .3 .1 .3M121.9 123l-.2 .2M122.1 122.8v-.3l-.2 .5M122.1 122.8l.6 .3M122.1 122.8l-.2 .2M122.3 122.4a.98 .98 0 0 0-.5 1.2"/>
<path d="M122.3 122.4h.4v.1M122.3 122.4l.4 .1M122.7 123.1l-.4 .6M122.7 122.5v.6M135.2 138.6l3.9-2.3a2.8 2.8 0 0 1 3 1.8 3.1 3.1 0 0 1 .3 3.6l-4 2.3M135.9 139.9l-7.7 4.5M138.7 121.4a.74 .74 0 0 0 .3 .8 .74 .74 0 0 0 .9-.1M138.7 121.4h.2M138.8 136.5a1.47 1.47 0 0 1 2.3-.5 5.1 5.1 0 0 1 2.3 5.1 1.36 1.36 0 0 1-1.4 .9M138.9 121.4a.65 .65 0 0 0 .3 .7 .65 .65 0 0 0 .8 0M139.3 135.8h.1M139.4 135.7l-.1 .1"/>
<path d="M139.4 135.7h.1M139.5 136.2a1.84 1.84 0 0 1 2.4 .8 4.2 4.2 0 0 1 1.3 3.8l-.6 .7M139.5 135.5l-.1 .2M139.5 135.5h.1M139.7 135.3l-.2 .2M139.7 135.3h.1M139.8 135.1a2.88 2.88 0 0 1 1.9-1 4.7 4.7 0 0 1 3.7 3.2l.2 .6a2.64 2.64 0 0 1-2 3.9M139.8 135.5a1.71 1.71 0 0 1 2.5 .3 5 5 0 0 1 2 4.9 1.24 1.24 0 0 1-1 .9M139.9 135.1l-.2 .2M139.9 135.1h.1M140 122.1h-.1M140.2 135l-.3 .1"/>
<path d="M140.2 135h.1M140.2 134.9v.1M140.2 134.9h.1M140.3 134.8h.1M140.3 134.8l-.4 .3M140.4 134.9h-.2M140.4 134.9h.1M140.5 134.9h.1M140.5 135.1l-1.2 .7M140.5 134.7h.1M140.5 134.7l-.6 .4M140.7 134.9h-.2"/>
<path d="M140.7 134.9h.1M140.8 134.9h.2M140.8 134.9h.1M140.8 134.6h.1M140.8 134.6l-.4 .3M140.8 134.6l-.3 .3M141 134.9h.1M141.1 134.9l.3 .1M141.1 134.9h.1M141.1 134.6h.1M141.1 134.6l-.4 .3M141.1 134.6l-.3 .3"/>
<path d="M141.3 121.3l-1.3 .8M141.3 121.3l-1.4 .8M141.4 135h.1M141.4 135l.3 .1M141.7 135.1h.1M141.7 135.1v.1M141.7 135.2l.3 .1M141.7 134.7h.1M141.7 135.2h.1M141.7 134.7l-.3 .3M141.8 134.7h.1M141.8 134.7l-.4 .3"/>
<path d="M141.9 134.3h.1M141.9 134.3l-.9 .6M142 134.3h.1M142 134.3l-.9 .6M142 135.3h.1M142 135.3l.1 .1M142.1 135.4l.3 .2M142.1 134.9h.1M142.1 135.4h.1M142.1 134.9l-.4 .2M142.2 134.9l-.5 .3M142.4 135.6h.1"/>
<path d="M142.4 135l.1 .1M142.4 133.7l.2 .3 .7-.2-.2-.1M142.4 133.7h.1M142.4 135l-.4 .3M142.5 135.6l.2 .3M142.5 135.6h.1M142.5 135.1l-.4 .3M142.5 135.1h.1M142.5 133.6l.4 .1M142.5 133.7h.4M142.5 133.6l-.1 .1M142.5 133.6v.1"/>
<path d="M142.6 133.9h.1M142.7 135.9h.1M142.8 135.9l.2 .3M142.8 135.3v.1M142.8 135.9h.1M142.8 135.3h.1M142.8 135.3l-.4 .3M142.8 135.4h.1M142.8 135.4l-.3 .2M142.9 133.8h.1M142.9 133.8l-.4-.1 .1 .2M142.9 133.8l-.3 .1"/>
<path d="M142.9 133.7h.1M143 136.2h.1M143 133.3l-.1 .2M143 133.4l.2 .1M143 133.3h.1M143.1 133.7h.1M143.1 136.2l.2 .4M143.1 136.2h.1M143.1 133.6v.1M143.1 133.6l-.2 .1M143.1 133.7h-.2M143.2 133.5h.1"/>
<path d="M143.2 133.5l.3 .1M143.2 133.5h.3M143.3 136.6h.1M143.4 136.6l.2 .3M143.4 136.6h.1M143.4 135.9l.1 .1M143.4 135.9h.1M143.4 135.9l-.4 .3M143.5 133.5v.1M143.5 136l-.4 .2M143.5 136h.1M143.6 135.3h.1"/>
<path d="M143.6 136.9h.1M143.6 136.9l.1 .1M143.6 135.3l-.9 .6M143.7 137l.2 .3M143.7 137h.1M143.7 133.2l-.7 .1M143.7 133.2l.2 .2-.3 .2-.6-.1h-.1l.1-.2M143.7 133.2l.2 .2M143.7 133.2h.1M143.7 133.5l-.2 .1M143.7 133.5h-.2M143.7 133.5h.1"/>
<path d="M143.7 135.3l-.9 .6M143.7 135.3h.1M143.7 136.3h.1M143.7 136.3l-.4 .3M143.8 133.4l-.1 .1M143.8 133.4l-.6-.1-.2 .1M143.8 133.4h.1M143.8 136.3h.1M143.8 136.3l-.4 .3M143.9 137.3h.1M143.9 137.3v.1M143.9 137.4l.2 .4"/>
<path d="M143.9 137.4h.1M144 136.7l.1 .1M144 134.8h.1M144 134.8l.3-.3 .2 .2-.1 .1M144 136.7l-.4 .2M144 134.5l-.1 .2 .1 .1M144 134.5h.1M144.1 137.8h.1M144.1 137.8v.1M144.1 136.8h.1M144.1 136.8l-.4 .2M144.1 137.9l.2 .3"/>
<path d="M144.1 137.9h.1M144.3 138.2h.1M144.3 138.2v.1M144.3 138.3l.1 .3M144.3 137.1v.1M144.3 138.3h.1M144.3 134.4l.2 .1M144.3 134.4l-.3 .1M144.3 134.4h.1M144.3 137.1l-.4 .2M144.3 137.2l-.4 .2M144.4 134.8v.1l.3-.1 .1 .2"/>
<path d="M144.4 134.8h.1M144.4 132.3l-3.4 1.9M144.4 134.8h-.1M144.4 138.6h.1M144.4 138.6v.1M144.4 138.7l.1 .4M144.4 138.7h.1M144.5 135.2h.1M144.5 134.7l-.1 .1M144.5 139.1h.1M144.5 139.1v.1M144.5 134.5v.3"/>
<path d="M144.5 134.8h.1M144.5 134.5h.1M144.5 139.2l.1 .3M144.5 139.2h.1M144.5 134.8h.2M144.5 132.2v.1M144.5 132.2h.1M144.5 132.2l-.1 .1M144.6 139.6v.3M144.6 139.5h.1M144.6 139.5v.1M144.6 139.6h.1"/>
<path d="M144.6 134.2l.4 .4 .3-.2 .2 .3M144.6 132.2l-.2 .1M144.6 140v.3M144.6 139.9h.1M144.6 139.9v.1M144.6 140h.1M144.7 138h.1M144.7 134.7l.2 .1M144.7 134.7l-.2 .1M144.7 134.8l.2 .1M144.7 134.7v.1M144.7 138l-.4 .2"/>
<path d="M144.7 138.1l-.4 .2M144.7 138v.1M144.7 134.2l.3 .2M144.7 135.1l-.2 .1M144.7 135.2h-.2M144.7 135.1v.1M144.7 134.3l.3 .1M144.7 134.2v.1M144.8 135l-.1 .1M144.8 138.4l.1 .1M144.8 135l-.1 .2M144.8 135h.1"/>
<path d="M144.8 138.4l-.4 .2M144.8 138.4h.1M144.9 138.4v.1M144.9 132a2.58 2.58 0 0 1 2.7-.7 6 6 0 0 1 3.2 5.9l-.7 1.1-3.8 2.2M144.9 138.5h.1M144.9 138.4l-.5 .2M144.9 138.5l-.5 .2M144.9 134.8l.1 .2M144.9 134.8v.1M144.9 138.9l.1 .1M144.9 138.9l-.4 .2M145 138.8v.2"/>
<path d="M145 135l-.2 .3-.3-.1M145 139h.1M145 135v.1M145 134.4h.1M145 132l-.5 .2M145 132l.1-.1-.6 .3M145 138.8l-.5 .3M145 139l-.5 .2M145 138.8l-.1 .1M145 135.1h.1M145 132h.1M145 139.3v.1"/>
<path d="M145 139.3l-.4 .2M145 139.3h.1M145 137.2l.1 .1M145 133.9l-.3 .3M145 137.2h.1M145 139.4h.1M145 134l.1 .1M145 137.2l-.9 .6M145 133.9l-.4 .3M145 139.4l-.4 .2M145 133.9v.1M145 134l-.4 .2"/>
<path d="M145.1 137.3l-1 .6M145.1 134.8h.1M145.1 131.9l-.1 .1M145.2 131.8l-.8 .5M145.2 131.8l-.6 .4M145.2 131.9h-.1M145.2 131.8v.1M145.3 134.3l.3 .1M145.3 134.3l-.3 .1M145.3 134.3l.2 .1M145.3 134.3h.1M145.3 131.8l-.1 .1"/>
<path d="M145.3 131.7a1.85 1.85 0 0 1 2.9-.5 6.4 6.4 0 0 1 2.9 6.3 1.58 1.58 0 0 1-1.7 1.2M145.4 134.8h-.3M145.4 134.8h.1M145.5 136.7h.1M145.5 131.6a1.68 1.68 0 0 1 2.3-.3 6 6 0 0 1 3.1 6.1 1.61 1.61 0 0 1-1.4 1.2M145.5 134.7l-.1 .1M145.5 134.7h.1M145.5 134.4l.1 .3M145.5 134.4h.1M145.6 134.4v.3M145.6 139.4v.1M145.6 136.3l-.2 .3 .1 .1"/>
<path d="M145.6 139.4l-1 .5M145.6 139.5l-1 .5M145.6 139.4h.1M145.6 136.3h.1M145.6 139.5h.1M145.6 134.7l-.1 .2-.4-.1M145.6 134.7v.1M145.6 134.7h.1M145.7 136.5l-.2 .2M145.7 136.5l.2 .1-.1 .3M145.8 137.3h.1M145.8 137.3v.2"/>
<path d="M145.8 136.3l.2 .2M145.8 136.3h-.2M145.8 137.5h.1M145.8 136.3h.1M145.8 136.9l.3 .1a.27 .27 0 0 1 0 .3 .27 .27 0 0 1-.3 0M145.8 136.9h.1M145.9 136.9h-.1M145.9 136.8h.2M145.9 136.8h.1M146 136.5l-.1 .3M146 136.5h.1M146 131l5.8-3.4a2.77 2.77 0 0 1 3.1 1 6.1 6.1 0 0 1 2 5.6l-.2 .4-.6 .5-5.7 3.4"/>
<path d="M146 137.4h.1M146 137.4l-.2 .1M146.1 136.8l.1 .1M146.1 136.8h.1M146.2 139h.1M146.2 137.2l-.2 .2M146.2 136.9v.3M146.2 137.2h.1M146.2 136.9h.1M146.3 136.2h.1M146.3 136.2l.1 .4M146.3 136h.3l.2 .3"/>
<path d="M146.3 136a.66 .66 0 0 0 .5 1M146.3 136h.1M146.3 136.1v.1M146.3 136.1h.1M146.3 138.7l-.1 .3M146.3 138.7h.1M146.4 138.7l-.2 .3M146.4 138.7h.1v.2l-.4 .8 .5-.3M146.4 136.1l.3 .3 .1 .3-.1 .2M146.4 136.1l-.1 .1M146.4 136.6h.1M146.4 136.6l.1 .2"/>
<path d="M146.4 138.7h-.1M146.4 139.2h.1M146.5 139.2l-.3 .3 .4-.2v.1M146.5 138.6l.1 .1M146.5 136.8l.2 .1M146.5 136.8h.1M146.6 139h.1M146.6 139l-.1 .2M146.6 138.7v.3M146.6 138.7a.29 .29 0 0 0-.3 0 .29 .29 0 0 0-.1 .3M146.6 139.3v.1M146.6 138.7h.1"/>
<path d="M146.6 139.4h.1M146.6 139.4l-.5 .3M146.7 136.9h.1M146.8 137l-.2 .1M146.8 137h.1M146.8 139.1h.1M146.8 139.1v.1M146.8 136.3l.1 .4-.1 .3M146.8 136.3h.1M146.9 140l-.1 .1M146.9 138.4l.1 .3M146.9 138.4v.3"/>
<path d="M146.9 138.4h.1M146.9 138.7h.1M147 139.2h-.2M147 139.2h.1M147 138.7l-.1 .1M147 138.7l-.2 .1M147 138.7h.1M147.2 138.7h-.2M147.2 138.7l-.1 .3-.3 .1M147.2 139l-.2 .2M147.2 139h.1M147.2 138.6l.1 .1"/>
<path d="M147.2 138.6l-.2 .1M147.3 138.1v.1M147.3 138.1l-.5 .3 .1 .4M147.3 138.2h.1M147.3 138.7l-.1 .3M147.3 138.7h.1M147.3 138.2l-.4 .2M154 127.8a6.5 6.5 0 0 1 3.1 5.4M154.2 127.9a2.85 2.85 0 0 1 3 2.3l.2 .5a2.03 2.03 0 0 1-.3 2.2M43.9 150.7v-.1a.4 .4 0 0 1 .5-.5l.6 .6a.74 .74 0 0 1-.1 1.2l-.4-.2M44 150.7l.3-.2 .4 .3 .2 .6-.2 .3M44 150.7l.2 .6"/>
<path d="M44 150.7l.2 .1M44.1 150.4a.91 .91 0 0 1 .8 1.3 .91 .91 0 0 1-.8-1.3zM44.2 151.3l.5 .4M44.2 150.8l.2 .4M44.4 151.2l.3 .2M44.4 151.2l-.2 .1M44.4 150a.89 .89 0 0 1 .4-1.2 .89 .89 0 0 1 1.2 .3 2.18 2.18 0 0 1 .7 2.7 .9 .9 0 0 1-1.3-.1M44.5 150.6l-.3 .2M44.6 149a1.08 1.08 0 0 1 .9-.7 1.08 1.08 0 0 1 1 .6 2.4 2.4 0 0 1 .7 2.9l-.9 .2M44.7 151.4v.3M44.8 151l-.4 .2M44.9 151.3l-.2 .1"/>
<path d="M45.2 149.5l-1.1 .7M46.1 151.2l-1.1 .6M58.1 142.6a.43 .43 0 0 1 0-.5 .43 .43 0 0 1 .5-.1l.6 .6a.59 .59 0 0 1 .3 .7 .59 .59 0 0 1-.6 .4l-.3-.2M58.1 158.9v-.1a.37 .37 0 0 1 .1-.4 .37 .37 0 0 1 .4-.1 1.04 1.04 0 0 1 .5 1.7l-.5-.1M58.1 142.6l.3-.3 .5 .3 .2 .6-.3 .3M58.1 142.6l.2 .6M58.1 142.6h.3M58.1 158.9l.3-.3 .5 .4 .2 .6-.3 .2M58.1 158.9l.2 .6M58.1 158.9h.3M58.2 142.2a.88 .88 0 0 1 .8 1.4 .88 .88 0 0 1-.8-1.4zM58.2 158.6a.88 .88 0 0 1 .8 1.3 .88 .88 0 0 1-.8-1.3z"/>
<path d="M58.3 143.2l.5 .3M58.3 159.5l.5 .3M58.4 142.6l.1 .4M58.4 158.9l.1 .5M58.5 143l.4 .3M58.5 143l-.2 .2M58.5 159.4l.4 .2M58.5 159.4l-.2 .1M58.6 158.2a.9 .9 0 0 1 .3-1.2 .9 .9 0 0 1 1.2 .3 2.34 2.34 0 0 1 .8 2.7 1 1 0 0 1-1.4-.2M58.6 141.8a.9 .9 0 0 1 .3-1.2 .9 .9 0 0 1 1.2 .3 2.34 2.34 0 0 1 .8 2.8 .91 .91 0 0 1-1.4-.2M58.6 142.4l-.2 .2M58.6 158.7l-.2 .2"/>
<path d="M58.6 158.8l-.2 .1M58.7 157.1a1.06 1.06 0 0 1 1-.6 1.06 1.06 0 0 1 .9 .6 2.26 2.26 0 0 1 .7 2.8l-.2 .2-.6 .1M58.7 140.8a1.06 1.06 0 0 1 1-.7 1.06 1.06 0 0 1 .9 .7 2.3 2.3 0 0 1 .7 2.8l-.8 .3M58.9 143.3l-.1 .2M58.9 159.6l-.1 .2M58.9 142.8l-.4 .2M58.9 159.1l-.4 .3M59.1 143.1l-.2 .2M59.1 159.4l-.2 .2M59.1 140.3l-14.1 8.1M59.2 156.6l23.2-13.4a2.15 2.15 0 0 1 2.3 2 1.3 1.3 0 0 1-.3 1.4l-23.2 13.5M59.2 140.3l23.2-13.4a2.15 2.15 0 0 1 2.3 2 1.3 1.3 0 0 1-.3 1.4l-23.2 13.4"/>
<path d="M59.3 141.4l-1.1 .6M59.3 157.7l-1.1 .7M60.3 143l-1.1 .6M60.3 159.3l-1.1 .7M75.5 154.5l4.7 2.7v-1.6M75.5 154.5l.1 8.9 18.8 10.7M75.5 154.5l6.1-3.5 9.5 5.4 3.7-2.2 9.5 5.3M80.2 155.6l9.4 5.3M80.2 155.6l1.6-.9 9.5 5.3M82.1 154.8a1.61 1.61 0 0 1 2-.9 .91 .91 0 0 1 1 .4 .91 .91 0 0 1 0 1l-.6 .3-.8 .1M82.7 143.1a1.82 1.82 0 0 1 2.1 1.4l.2 .8a1.37 1.37 0 0 1-.4 1.2M84.1 143.4a.98 .98 0 0 1 1 .1 .98 .98 0 0 1 .4 1l-.2 .4-.3 .2"/>
<path d="M84.8 143.3l.6 .6 .1 .6M87 157.5a1.88 1.88 0 0 1 2.2 .6l.1 .3-.3 .3M91.3 160v1.6l-1.7 1M91.3 160l-1.7 .9M96 142.2l-1 .6M96 142.2l.8-.5-1.8 1.1M96 141.4l.8 .4M104.3 159.5l-9.9 5.8M104.3 159.5v8.9l-9.9 5.7M109 143.8l9.5 5.4M109 143.8l.1 6.5 3.8 2.1M109.2 152l.1 1.1 3.2 1.3a5.8 5.8 0 0 0 4.2 3.6 2 2 0 0 0 1.8-2.4"/>
<path d="M109.2 152l3.8 1.5M110.6 151.2l-1.4 .8M111.3 151.5a.73 .73 0 0 0 .9 .9h.5M111.4 143.4a2.2 2.2 0 0 1 2.9 .2 .97 .97 0 0 1-1.1 1.1h-.8a.97 .97 0 0 1-1.1-1.1zM112.2 152.1l-.5 .2M112.9 152.4a1.45 1.45 0 0 1 .7-1.5 1.45 1.45 0 0 1 1.7 .2 4.8 4.8 0 0 1 2 5.1 1.54 1.54 0 0 1-2.4 .1l-.4-.3a5.2 5.2 0 0 1-1.5-2.5M113 141.5l-4 2.3M113 141.5l6.7 3.8M113.7 152h.3M114 152l-1 .4M114.4 151.5l-.4 .5M115.2 151.1l-2.3 1.3"/>
<path d="M116.1 151.7l-3.1 1.8M118.5 149.2v6.4M119.7 143.7v1.6M120.4 144.9l2.8 1.6M120.4 144.9l-.7 .4M120.4 143.3l-.7 .4M120.4 143.3v1.6M123.2 146.5l-4.7 2.7M123.2 146.5v6.4M123.2 152.9a2.5 2.5 0 0 1-1 2.2l-4.7 2.7M123.2 152.9l-4.7 2.7M128 144.5a1.07 1.07 0 0 1 1.6 .5l.5 1.1a.8 .8 0 0 1-.2 1.1 .8 .8 0 0 1-1.1-.2 2.12 2.12 0 0 1-.8-2.5z"/>
<path d="M134.5 140.2a1.42 1.42 0 0 1 .6-1.6 1.42 1.42 0 0 1 1.7 .1 4.4 4.4 0 0 1 2 4.9 1.44 1.44 0 0 1-2.2 .2M134.6 140.6a1.4 1.4 0 0 1 .6-1.7 1.4 1.4 0 0 1 1.8 .4 4.3 4.3 0 0 1 1.6 4 1.38 1.38 0 0 1-2.4 .2M135.7 140a1.08 1.08 0 0 1 1.5 .6 1.54 1.54 0 0 1 .2 2.3M137.5 142.8l-7.6 4.4M143 141.8h.1M143.1 141.8h.2M143.1 141.8h.1M143.3 141.8h.1M143.6 141.8h-.3M143.6 141.8h.1M143.8 141.7l-.2 .1M143.9 141.6h.1"/>
<path d="M143.9 141.6l-.1 .1M144 141.2l-1.2 .6h.2M144 141.5l-.1 .1M144 141.5h.1M144 141.6h.1M144.1 141.5h.1M144.1 141.5h-.1M144.3 141.3l-.2 .2M144.3 141.2h.1M144.3 141.2v.1M144.3 141.3h.1M144.3 141.5h.1"/>
<path d="M144.3 141.5l-.7 .3M144.4 141l-.1 .2M144.4 141h.1M144.5 140.7l-.1 .3M144.5 140.6h.1M144.5 140.6v.1M144.5 140.7h.1M144.6 140.4l-.1 .2M144.6 140.3h.1M144.6 140.3v.1M144.6 140.4h.1M144.7 141.1h.1"/>
<path d="M144.7 141.1l-.4 .2M144.7 141v.1M144.7 141l-.4 .2M144.8 140.8h.1M144.9 140.8h-.1M144.9 140.8l-.5 .2M144.9 140.8h.1M144.9 140.5h.1M144.9 140.5l-.4 .2M145 140.4l-.1 .1M145 140.5h-.1M145 140.4l-.5 .2"/>
<path d="M145 140.4v.1M145 140.1v.1M145 140.2h.1M145 140.1h.1M145 140.1l-.4 .2M145 140.2l-.4 .2M145 141.1h.1M145.1 141.1h-.1M145.1 141.1h.1M145.1 141.1l-1.1 .4M145.3 141l.5-.3zM145.7 140.7h.1"/>
<path d="M145.8 140.7l-.3 .2M145.8 140.7h.1M146 140.5l-.3 .2M146 140.5h.1l-.4 .3M146 140.5h.1M146 140.4h.2M146 140.4l-.3 .3M146 140.5l-.1 .1M146 140.5l-.2 .2M146.2 140.4l-.2 .1M146.2 140.4h.1M146.2 140.5h.1"/>
<path d="M146.2 140.5l-1.2 .7M146.3 140.5h-.1M146.3 140.4l-.1 .1M146.5 140.2l-.3 .3M146.6 140.1l.2 .1M146.6 140.1l-.1 .1M146.6 140.1h.1M146.7 140.1l-.2 .1M146.7 140.1h.1M146.8 140.2l.1-.2-.8 .6 .1-.1M146.8 140.2l-.6 .3M146.8 140.1l-.2 .2"/>
<path d="M146.8 140.1l-.5 .4M86.5 179.5a1.75 1.75 0 0 1 2.6 .1 1.13 1.13 0 0 1-1.6 .9 .81 .81 0 0 1-1-1zM89.1 179.7v6.6a1.55 1.55 0 0 1-2.6 .1l-.1-6.7M89.6 162.6l4.8 2.7M89.6 160.9v1.7M92.5 160.1a2.2 2.2 0 0 1 2.9 .2 1.01 1.01 0 0 1-1.1 1.1l-.4 .1a1.42 1.42 0 0 1-1.6-1zM94.4 165.3v8.8M111.5 165.6v6.6a1.49 1.49 0 0 0 2.2 .6l.2-.2 .3-.4v-6.6M111.6 165.3a1.75 1.75 0 0 1 2.5 .1 .95 .95 0 0 1-1.2 .9 1.16 1.16 0 0 1-1.4-.8zM114.2 171a1.12 1.12 0 0 1 1.1 1 1.12 1.12 0 0 1-.8 1.2 3.4 3.4 0 0 1-3.9-.6 1.15 1.15 0 0 1 .9-1.6M115.3 172.1v2.2a2.29 2.29 0 0 1-2.7 1.4l-1-.2a1.4 1.4 0 0 1-1.1-1.2v-2.1M86.5 185.1l-.1 .1a1.08 1.08 0 0 0-.9 .7 1.08 1.08 0 0 0 .3 1.1 3.5 3.5 0 0 0 4.2-.2 1.09 1.09 0 0 0-.9-1.7"/>
<path d="M90.2 186.3v2.2a1.78 1.78 0 0 1-1.7 1.3 2.68 2.68 0 0 1-3.1-1.1v-2.4"/>
</g>
<g fill="none" stroke="#000" stroke-width=".2" stroke-dasharray="6.3 1.3 1.3 1.3 1.3 1.3">
<path d="M122.7 49.8a.84 .84 0 0 0 .6 1.1M123.3 50.9a2.75 2.75 0 0 0 3.3-.6v-.5M119.6 90.5a.54 .54 0 0 1 .4-.6 .54 .54 0 0 1 .6 .3l.4 .5a.63 .63 0 0 1 .2 .9 .63 .63 0 0 1-.8 .2l-.5-.4-.3-.9M120.4 90.9l.5-.3M125.5 83a.54 .54 0 0 1 .3 .6 .54 .54 0 0 1-.6 .4l-.7 .1a.63 .63 0 0 1-.8-.3 .63 .63 0 0 1 .2-.8l.6-.2 1 .2M134.6 98.2l-.3-.1a.81 .81 0 0 0 0 1.4 .57 .57 0 0 0 1 .1v-.1M138.8 91.6v.7M139.1 91.8l-.3-.2M139.3 91.6l-.2 .2M139.6 91.2a.54 .54 0 0 1 .3 .6 .54 .54 0 0 1-.6 .4l-.7 .1a.63 .63 0 0 1-.7-.3 .63 .63 0 0 1 .1-.8l.6-.2 1 .2M101.7 118l-1.7 1M112.6 111.7l-1.1 .7"/>
<path d="M124.1 109.9l.3-.6 .2-1M134.6 114.5h-.3a.81 .81 0 0 0 0 1.3 .57 .57 0 0 0 1 .2v-.2M85.3 128.6l.2-.5M85.5 128.1l-.3-.8a.69 .69 0 0 0-.8-.4M89.2 127l-.8-1-.7-1.7M112.9 138.4l-.2-.1M118.8 124.5l-16.5 9.5M85.3 144.9l.2-.4M85.5 144.5l-.3-.9a.69 .69 0 0 0-.8-.3M111.8 152.2l.4-.1M112.8 155.4l.1 .1M112.9 144.7v-6.3"/>
<path d="M112.9 155.5v-.4M113.7 151.9l.3 .1M116.9 152.8l-1.7 1M128.6 146.1l-5.4 3M87.8 175l.1 .1M87.8 179.7v-.3M87.8 179.7v-4.7M112.9 175.7v.8M112.9 176.5h.1M113 176.5v-.8M86.5 186.3a1.55 1.55 0 0 0 2.7 0"/>
</g>
<path d="M111.9 165a.6 .6 0 0 0-.4 .7 .6 .6 0 0 0 .5 .5 1.49 1.49 0 0 0 2.2-.7 1.65 1.65 0 0 0-2.3-.5" fill="none" stroke="#000" stroke-width=".2" stroke-dasharray="6.3 1.3 1.3 1.3 1.3 1.3" stroke-dashoffset="3.3"/>
<path d="M112.9 152.4a1.46 1.46 0 0 1 .7-1.6 1.46 1.46 0 0 1 1.7 .3 4.7 4.7 0 0 1 2.1 5 1.49 1.49 0 0 1-2.5 .2l-1.1-1.2-.8-1.6" fill="none" stroke="#000" stroke-width=".2" stroke-dasharray="6.3 1.3 1.3 1.3 1.3 1.3" stroke-dashoffset="1.7"/>
<path d="M120.9 90.6l-11 6.3M134.6 99l-11 6.4M102.1 112a3.2 3.2 0 0 1 3.6 1.1 7 7 0 0 1 2.2 6.6l-.8 1" fill="none" stroke="#000" stroke-width=".2" stroke-dasharray="6.3 1.3 1.3 1.3 1.3 1.3" stroke-dashoffset="3.2"/>
<path d="M124.6 108.3a6.1 6.1 0 0 0-4.1-5.6h-.6" fill="none" stroke="#000" stroke-width=".2" stroke-dasharray="6.3 1.3 1.3 1.3 1.3 1.3" stroke-dashoffset="5.6"/>
<path d="M87.7 157.9v-19.4" fill="none" stroke="#000" stroke-width=".2" stroke-dasharray="6.3 1.3 1.3 1.3 1.3 1.3" stroke-dashoffset="-.2"/>
<path d="M118.8 108.2l-18.8 10.8M87.8 179.4v-9.1" fill="none" stroke="#000" stroke-width=".2" stroke-dasharray="6.3 1.3 1.3 1.3 1.3 1.3" stroke-dashoffset="5"/>
<path d="M134.6 115.3l-10.5 6.1" fill="none" stroke="#000" stroke-width=".2" stroke-dasharray="6.3 1.3 1.3 1.3 1.3 1.3" stroke-dashoffset="3.4"/>
<path d="M80.5 113.9l-9.3 5.4M94.6 138.4l-9.2 5.4M94.6 122.1l-9.2 5.4" fill="none" stroke="#000" stroke-width=".2" stroke-dasharray="6.3 1.3 1.3 1.3 1.3 1.3" stroke-dashoffset="4.2"/>
<path d="M104.6 100l-18.2 10.5" fill="none" stroke="#000" stroke-width=".2" stroke-dasharray="6.3 1.3 1.3 1.3 1.3 1.3" stroke-dashoffset="-1"/>
<path d="M124.7 72.2v11.3" fill="none" stroke="#000" stroke-width=".2" stroke-dasharray="6.3 1.3 1.3 1.3 1.3 1.3" stroke-dashoffset="3.9"/>
<path d="M112.7 138.3v-13.5" fill="none" stroke="#000" stroke-width=".2" stroke-dasharray="6.3 1.3 1.3 1.3 1.3 1.3" stroke-dashoffset="2.8"/>
<path d="M139.3 80.3v11.3" fill="none" stroke="#000" stroke-width=".2" stroke-dasharray="6.3 1.3 1.3 1.3 1.3 1.3" stroke-dashoffset="3.8"/>
<path d="M112.9 165.6l-.1-10.2" fill="none" stroke="#000" stroke-width=".2" stroke-dasharray="6.3 1.3 1.3 1.3 1.3 1.3" stroke-dashoffset="4.4"/>
<text font-size="7.1" x="137.9" y="278.8">#2021-09</text>
<text font-size="6.3" x="139.6" y="264.6">SOLID ASSY</text>
<g font-size="5.3">
<text x="38.5" y="9.5">4</text>
<text x="83.5" y="9.5">3</text>
<text x="133.6" y="9.5">2</text>
<text x="178.6" y="9.5">1</text>
<text x="16.2" y="31.3">F</text>
<text x="201.2" y="31.3">F</text>
<text x="16.1" y="75.5">E</text>
<text x="201.1" y="75.5">E</text>
<text x="15.5" y="125.5">D</text>
<text x="200.5" y="125.5">D</text>
<text x="15.4" y="175.5">C</text>
<text x="200.4" y="175.5">C</text>
<text x="16" y="225.5">B</text>
<text x="201" y="225.5">B</text>
<text x="127.5" y="249">THE PULSAR ENGINEERING</text>
<text x="15.5" y="269.8">A</text>
<text x="200.5" y="269.8">A</text>
<text x="38.5" y="291.5">4</text>
<text x="83.5" y="291.5">3</text>
<text x="133.6" y="291.5">2</text>
<text x="178.6" y="291.5">1</text>
</g>
<g font-size="4.7">
<text x="148.9" y="33.8">ER05 ×2</text>
<text x="166.9" y="62.7">KCB1/M</text>
<text x="67.2" y="69.8">CP14/M</text>
<text x="51.5" y="83.9">#2021-11/0</text>
<text x="42.7" y="93.7">CFH1R</text>
<text x="173.1" y="93.7">BB1-E02</text>
<text x="28" y="110.5">ER2 ×4</text>
<text x="169.8" y="118.4">148-801ST</text>
<text x="154.2" y="172.1">#2021-12/0</text>
<text x="124.4" y="195.7">#2021-13/0</text>
<text x="30.1" y="201.9">DIN912 M4×12 ×2</text>
</g>
<g font-size="3.9">
<text x="190.9" y="275.5">A4</text>
<text x="45.9" y="277.5">Break sharp edges &amp; deburr</text>
<text x="55" y="281.4">min 0.2 - max 0.5</text>
</g>
<g font-size="2.8">
<text x="50.7" y="258.1">All dimensions are given in mm</text>
<text x="53.1" y="260.9">and after surface treatment</text>
<text x="61.3" y="266.5">ISO 2768 mK</text>
</g>
<g font-size="2">
<text x="22.8" y="235.8">MATERIAL:</text>
<text x="73.5" y="235.8">FINISH:</text>
<text x="132.6" y="236">DO NOT SCALE DRAWING</text>
<text x="173.6" y="236.1">REVISION: REV0</text>
<text x="120.5" y="242.1">AUTHOR:</text>
<text x="120.5" y="256.7">TITLE:</text>
<text x="120" y="272.5">DWG NO.</text>
<text x="120.1" y="285.6">SCALE:1:5</text>
<text x="164.5" y="285.6">SHEET 1 OF 1</text>
</g>
</svg>
